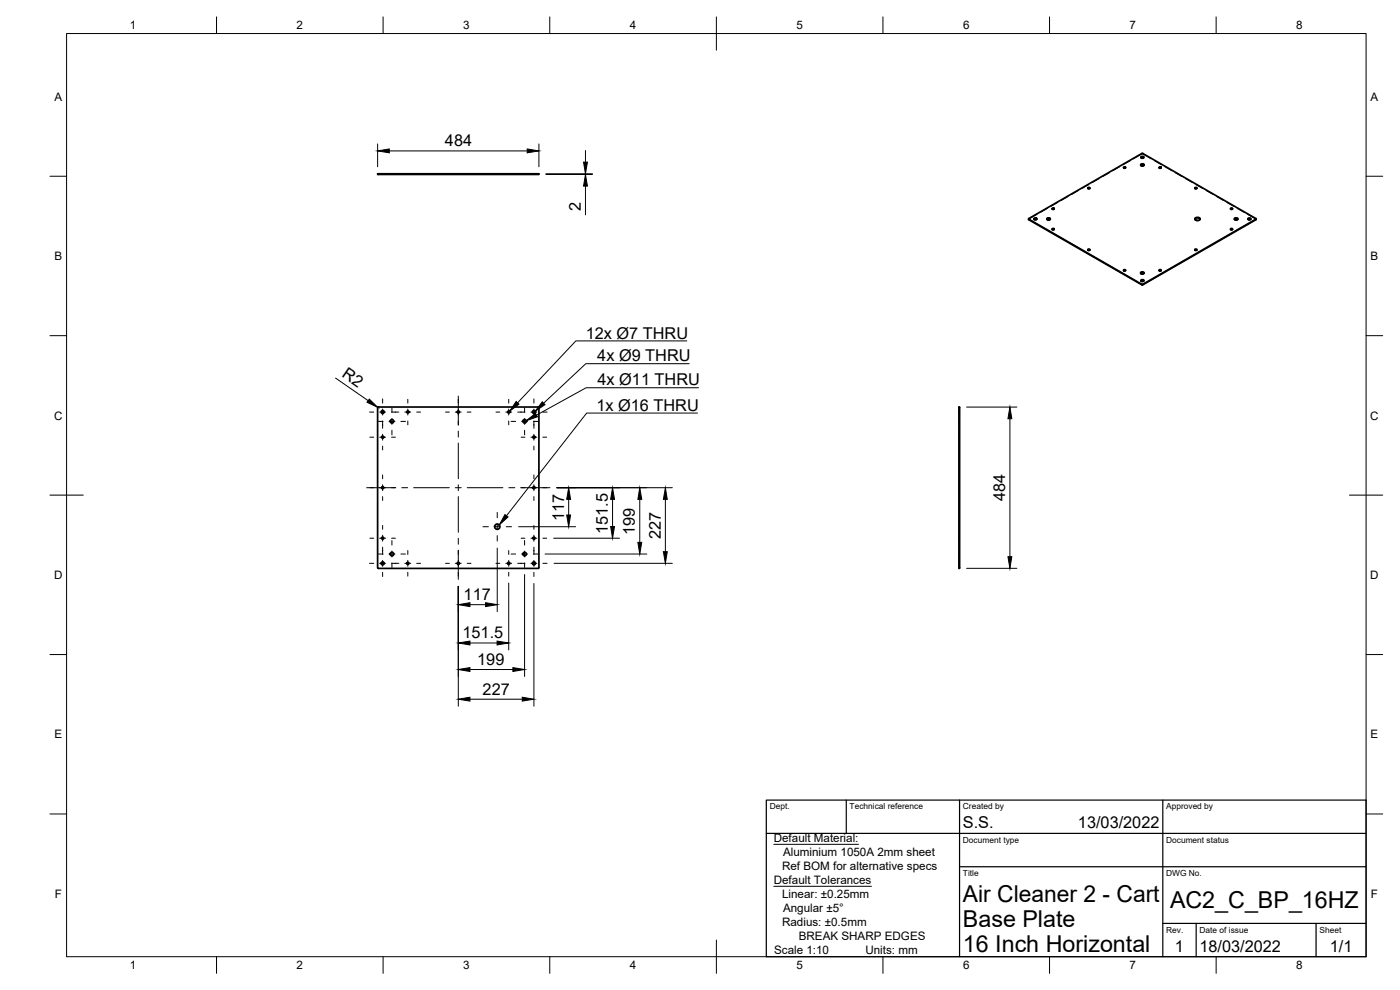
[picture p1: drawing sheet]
<svg xmlns="http://www.w3.org/2000/svg" width="420mm" height="297mm" viewBox="0 0 420 297" stroke-linecap="round" stroke-linejoin="round" font-family="sans-serif">
<!-- layer: Visible -->
<g fill="none" stroke="#000" stroke-width=".51">
<path d="M113.3 52.1h48.4v.3h-48.4zM326.5 56.5h.6M337.2 50.3h.6M342.3 49.4l.7-.3 .4 .4-.7 .2zM342.3 49.5l.5-.2 .6 .2M342.4 47.2l.4-.1 .5 .1M342.5 47l.4-.1 .4 .3-.6 .2-.3-.2zM342.7 46l34.3 19.7-34.2 19.6-34.1-19.6 34-19.7M347.9 50.3h.6M358.6 56.5h.6M308.7 65.7l.1 .2M308.7 65.9l34.1 19.6 34.1-19.6"/>
<path d="M310.3 65.7l.4-.1 .4 .1M310.4 65.5l.4-.1 .4 .3-.6 .2-.3-.2zM314.2 65.6l.6-.2 .4 .3-.6 .3zM314.2 65.7l.5-.2 .5 .2M315.8 68.8h.6M315.8 62.7h.6M326.5 75h.6M358.6 75h.6M358.6 65.7l.8-.3 .8 .3M358.6 65.5a.82 .82 0 0 1 .9-.3 .82 .82 0 0 1 .6 .6 .82 .82 0 0 1-.8 .3 .82 .82 0 0 1-.7-.6zM369.3 62.7h.6M369.3 68.8h.6"/>
<path d="M370.5 65.6l.6-.2 .4 .3-.7 .3zM370.5 65.7l.5-.2 .5 .2M374.5 65.7l.5-.1 .4 .1M374.6 65.5l.5-.1 .3 .3-.6 .2-.3-.2zM377 65.7l-.1 .2M337.2 81.2h.6M342.3 81.8l.7-.2 .3 .3-.6 .3zM342.3 82l.5-.3 .5 .3M342.4 84.2l.4-.2 .5 .2M342.5 84l.5-.1 .3 .3-.6 .2-.3-.2zM347.9 81.2h.6M113.3 122.3v48"/>
<path d="M113.3 122.3l.2-.2 48.2 .1v48.1l-.2 .2h-48l-.2-.2M287.8 122.1h.2v48.4h-.2z"/>
<circle cx="326.8" cy="56.5" r=".24"/>
<circle cx="337.5" cy="50.2" r=".24"/>
<circle cx="348.2" cy="50.2" r=".24"/>
<circle cx="358.9" cy="56.5" r=".24"/>
<circle cx="316.1" cy="68.7" r=".24"/>
<circle cx="316.1" cy="62.5" r=".24"/>
<circle cx="326.8" cy="75" r=".24"/>
<circle cx="358.9" cy="75" r=".24"/>
<circle cx="369.6" cy="68.8" r=".24"/>
<circle cx="369.6" cy="62.6" r=".24"/>
<circle cx="337.5" cy="81.1" r=".24"/>
<circle cx="348.2" cy="81.1" r=".24"/>
<circle cx="114.8" cy="123.6" r=".46"/>
<circle cx="114.8" cy="131.2" r=".33"/>
<circle cx="117.6" cy="126.4" r=".54"/>
<circle cx="122.4" cy="123.6" r=".33"/>
<circle cx="137.6" cy="123.6" r=".33"/>
<circle cx="152.7" cy="123.6" r=".33"/>
<circle cx="157.4" cy="126.4" r=".54"/>
<circle cx="160.2" cy="123.6" r=".46"/>
<circle cx="160.2" cy="131.2" r=".33"/>
<circle cx="114.8" cy="146.3" r=".33"/>
<circle cx="149.2" cy="158" r=".79"/>
<circle cx="160.2" cy="146.3" r=".33"/>
<circle cx="114.8" cy="161.5" r=".33"/>
<circle cx="114.8" cy="169" r=".46"/>
<circle cx="117.6" cy="166.2" r=".54"/>
<circle cx="122.4" cy="169" r=".33"/>
<circle cx="137.6" cy="169" r=".33"/>
<circle cx="152.7" cy="169" r=".33"/>
<circle cx="157.4" cy="166.2" r=".54"/>
<circle cx="160.2" cy="161.5" r=".33"/>
<circle cx="160.2" cy="169" r=".46"/>
</g>
<!-- layer: Hidden -->
<g fill="none" stroke="#000" stroke-width=".3">
<path d="M114.4 52.1v.3M114.5 52.1v.3M115.2 52.1v.3M115.3 52.1v.3M117.1 52.1v.3M118.2 52.1v.3M122 52.1v.3M122.7 52.1v.3M137.2 52.1v.3M137.9 52.1v.3M148.4 52.1v.3M150 52.1v.3"/>
<path d="M152.4 52.1v.3M153 52.1v.3M156.9 52.1v.3M158 52.1v.3M159.8 52.1v.3M159.9 52.1v.3M160.6 52.1v.3M160.7 52.1v.3M320.5 59l-2 1.1M323.6 57.2l-2 1.2M326.4 56.4v.2M326.5 56.5l.2 .3 .4-.1v-.2"/>
<path d="M326.7 55.4l-2 1.2M327.1 56.4v.2M329.8 53.6l-2 1.2M332.9 51.8l-2 1.2M336 50l-2 1.2M337.2 50.3v.1M337.2 50.3l.1 .3h.4l.1-.3M337.8 50.3v.1M339.1 48.2l-2 1.2M340.1 47.7l2.7-1.5 2.7 1.5M342.3 49.5a.56 .56 0 0 0 .5 .4 .56 .56 0 0 0 .6-.4M342.3 49.5v.1"/>
<path d="M342.4 47.2v.1M342.4 47.3a.44 .44 0 0 0 .4 .3 .44 .44 0 0 0 .5-.3M343.3 47.2v.1M343.4 49.5v.1M346.5 48.2l2.1 1.2M347.8 50.3v.1M347.9 50.3l.1 .3 .5-.3M348.5 50.3v.1M349.6 50l2.1 1.2M352.7 51.8l2.1 1.2M355.8 53.6l2.1 1.2M358.5 56.4v.2"/>
<path d="M358.6 56.5l.2 .3 .4-.3M358.9 55.4l2.1 1.2M359.2 56.4v.2M362 57.2l2.1 1.2M365.1 59l2.1 1.1M310.3 65.7v.1M310.3 65.8a.45 .45 0 0 0 .4 .3 .45 .45 0 0 0 .4-.3M311.2 65.7v.1M311.3 64.3l-2.6 1.5M314.1 65.8a.56 .56 0 0 0 .6 .4 .56 .56 0 0 0 .5-.4M314.1 65.7v.1M314.3 62.5l-2 1.2"/>
<path d="M315.2 65.7v.1M315.7 62.6v.2M315.7 68.7v.2M315.8 68.8l.2 .3 .3-.1 .1-.2M315.8 62.7l.2 .3 .4-.3M316.4 62.6v.2M316.4 68.7v.2M317.5 60.7l-2.1 1.2M326.4 74.9v.2M326.5 75l.2 .3 .4-.3M327.1 74.9v.2M358.5 74.9v.2"/>
<path d="M358.6 65.8a.85 .85 0 0 0 .8 .5 .85 .85 0 0 0 .8-.5M358.6 75l.3 .3 .3-.3M358.6 65.7v.1M359.2 74.9v.2M360.2 65.7v.1M368.2 60.7l2.1 1.2M369.3 62.6v.2M369.3 68.7v.2M369.3 62.7l.3 .3 .3-.3M369.3 68.8l.2 .3 .4-.1v-.2M369.9 62.6v.2M369.9 68.7v.2"/>
<path d="M370.4 65.7v.1M370.4 65.8a.56 .56 0 0 0 .6 .4 .56 .56 0 0 0 .5-.4M371.3 62.5l2.1 1.2M371.5 65.7v.1M374.4 64.3l2.6 1.5M374.5 65.7v.1M374.5 65.8a.45 .45 0 0 0 .4 .3 .45 .45 0 0 0 .5-.3M375.4 65.7v.1M337.2 81.1v.1M337.2 81.2l.2 .2h.4v-.2M337.8 81.1v.1M342.3 82a.56 .56 0 0 0 .5 .4 .56 .56 0 0 0 .6-.4"/>
<path d="M342.3 81.9v.1M342.4 84.2v.1M342.4 84.3a.45 .45 0 0 0 .4 .3 .45 .45 0 0 0 .5-.3M343.3 84.2v.1M343.4 81.9v.1M347.8 81.1v.1M347.9 81.2l.2 .2h.3l.1-.2M348.5 81.1v.1M287.8 127h.2M287.8 125.9h.2M287.8 124h.2M287.8 123.3h.2"/>
<path d="M287.8 123.2h.2M287.8 124.1h.2M287.8 131.5h.2M287.8 130.8h.2M287.8 158.8h.2M287.8 157.2h.2M287.8 146h.2M287.8 146.7h.2M287.8 166.8h.2M287.8 165.7h.2M287.8 168.7h.2M287.8 169.4h.2"/>
<path d="M287.8 161.2h.2M287.8 161.8h.2M287.8 169.5h.2M287.8 168.6h.2"/>
</g>
<!-- layer: Visible Narrow -->
<path d="M308.7 65.8v.1M376.9 65.8v.1M342.7 85.3v.2M343 85.3v.2" fill="none" stroke="#000" stroke-width=".3"/>
<!-- layer: Hidden Narrow -->
<path d="M342.7 46v.2M343 46v.2M308.7 65.6v.2M376.9 65.6v.2" fill="none" stroke="#000" stroke-width=".3"/>
<!-- layer: Border -->
<g fill="none" stroke="#000" stroke-width=".3">
<path d="M20 10.1h390v276.9h-390zM65 5.1v5M115 5.1v5M165 5.1v5M215 5.1v10M265 5.1v5M315 5.1v5M365 5.1v5M15 52.9h5M410 52.9h5M15 100.7h5M410 100.7h5"/>
<path d="M15 148.6h10M405 148.6h10M15 196.4h5M410 196.4h5M15 244.2h5M410 244.2h5M65 287v5M115 287v5M165 287v5M215 282.1v9.9M265 287v5M315 287v5"/>
<path d="M365 287v5"/>
</g>
<!-- layer: TitleBlock -->
<path d="M230 240.1h180v46.9h-180zM230 250h180M254 240.1v9.9M288 240.1v46.9M349 240.1v46.9M288 260.1h122M349 277.1h61M359 277.1v9.9M395 277.1v9.9" fill="none" stroke="#000" stroke-width=".36"/>
<!-- layer: Dimensions -->
<g fill="none" stroke="#000" stroke-width=".3">
<path d="M113.3 43.2v6.8M116.8 45.3h41.4M161.7 43.2v6.8M163.8 52.1h14M163.8 52.4h14M175.7 45.2v3.4M175.7 52.1v.3M175.7 55.8v8.7M100.7 113.4l9.8 6.8M113.4 122.2l.1 .1M290.1 122.1h15.1M303.1 125.6v41.4"/>
<path d="M155.6 158h17.2M167.1 146.3h34.7M170.7 149.8v4.7M183.8 149.8v8.2M192 149.8v12.9M199.7 149.8v15.7M137.5 175.9v36M149.2 164.4v19.1M152.7 174.9v20.1M157.4 172.4v30.6M160.2 175.1v36.8M163.6 166.2h30.5"/>
<path d="M166.2 161.5h19.7M166.3 169h35.5M290.1 170.5h15.1M141 181.4h4.7M141 192.9h8.2M141 200.9h12.9M141 209.8h15.7"/>
</g>
<g fill="#000" stroke="#000" stroke-width=".3">
<path d="M113.3 45.3l3.5-.6v1.2zM158.2 44.7l3.5 .6-3.5 .6zM175.1 48.6h1.2l-.6 3.5zM175.7 52.4l.6 3.4h-1.2zM110.8 119.7l2.6 2.5-3.2-1.5zM303.1 122.1l.6 3.5h-1.2zM170.7 146.3l.5 3.5h-1.1zM170.1 154.5h1.1l-.5 3.5zM183.8 146.3l.6 3.5h-1.1zM183.3 158h1.1l-.6 3.5zM192 146.3l.6 3.5h-1.2zM199.7 146.3l.6 3.5h-1.2z"/>
<path d="M191.4 162.7h1.2l-.6 3.5zM199.1 165.5h1.2l-.6 3.5zM302.5 167h1.2l-.6 3.5zM137.5 181.4l3.5-.6v1.2zM137.5 192.9l3.5-.6v1.2zM145.7 180.8l3.5 .6-3.5 .6zM149.2 192.3l3.5 .6-3.5 .6zM137.5 200.9l3.5-.6v1.2zM137.5 209.8l3.5-.6v1.2zM153.9 200.3l3.5 .6-3.5 .6zM156.7 209.2l3.5 .6-3.5 .6z"/>
</g>
<!-- layer: Annotations -->
<path d="M154.9 120.5l.8 .8-2.8 2.1zM157.9 126.2l2.8-2.2 .6 1.1zM162.8 120.6l.8 .8-3 2zM151.5 154.4l1 .7-2.7 2.4z" fill="#000" stroke="#000" stroke-width=".3"/>
<path d="M206.1 102.3h-33.3l-17.5 18.6M206.8 109.1h-31l-12.6 11.9M209.7 116.3h-33.8l-14.9 8.3M209.3 123.9h-33.2l-24.1 30.9M232.2 253.3h25.4M232.2 265.9h29.3" fill="none" stroke="#000" stroke-width=".3"/>
<!-- layer: Center Lines -->
<g fill="none" stroke="#000" stroke-width=".3">
<path d="M114.8 119.7v1.3M122.4 119.8v1.2M137.5 118.8v8.8M152.7 119.8v1.2M160.2 119.7v1.3M110.9 123.6h1.3M111 131.2h1.2M113.6 126.4h1.4M113.9 131.2h1.8M113.9 123.6h1.8M114.8 122.7v1.8M114.8 126.3v2.2"/>
<path d="M114.8 130.3v1.8M114.8 133.9v1.1M116.7 126.4h1.8M117.5 131.2h1.2M117.5 123.6h2.2M117.6 122.4v1.3M117.6 125.5v1.8M117.6 129.1v1.4M120.3 126.4h1.4M121.5 123.6h1.8M122.4 122.7v1.8M122.4 126.3v1.2"/>
<path d="M125.1 123.6h1.1M133.7 123.6h1.2M136.6 123.6h1.8M137.5 129.4v1.8M137.5 132.9v10.7M140.2 123.6h1.2M148.8 123.6h1.2M151.8 123.6h1.8M152.7 122.7v1.8M152.7 126.3v1.2M153.4 126.4h1.3M155.4 123.6h2.1"/>
<path d="M156.4 131.2h1.1M156.5 126.4h1.8M157.4 122.4v1.3M157.4 125.5v1.8M157.4 129.1v1.4M159.3 131.2h1.8M159.3 123.6h1.8M160.1 126.4h1.4M160.2 122.7v1.8M160.2 126.3v2.2M160.2 130.3v1.8M160.2 133.9v1.1"/>
<path d="M162.9 131.2h1.2M162.9 123.6h1.3M110 146.3h8.8M114.8 142.5v1.1M114.8 145.4v1.8M114.8 149v1.2M114.8 157.7v1.1M120.6 146.3h1.7M124.1 146.3h10.8M136.6 146.3h1.8M137.5 145.4v1.8M137.5 149v10.7"/>
<path d="M140.2 146.3h10.7M144.9 158h1.7M148.3 158h1.8M149.2 153.7v1.6M149.2 157.1v1.8M151.9 158h1.6M152.7 146.3h1.8M156.3 146.3h8.7M160.2 142.5v1.1M160.2 145.4v1.8M160.2 149v1.2M160.2 157.7v1.1"/>
<path d="M110.9 169h1.3M111 161.5h1.2M113.6 166.2h1.4M113.9 161.5h1.8M113.9 169h1.8M114.8 160.6v1.8M114.8 164.2v2.2M114.8 168.1v1.8M114.8 171.7v1.3M116.7 166.2h1.8M117.5 161.5h1.2M117.5 169h2.2"/>
<path d="M117.6 162.2v1.3M117.6 165.3v1.8M117.6 168.9v1.4M120.3 166.2h1.4M121.5 169h1.8M122.4 165.2v1.2M122.4 168.1v1.8M122.4 171.7v1.2M125.1 169h1.1M133.7 169h1.2M136.6 169h1.8M137.5 161.5v1.8"/>
<path d="M137.5 165.1v8.7M140.2 169h1.2M148.8 169h1.2M149.2 160.7v1.6M151.8 169h1.8M152.7 165.2v1.2M152.7 168.1v1.8M152.7 171.7v1.2M153.4 166.2h1.3M155.4 169h2.1M156.4 161.5h1.1M156.5 166.2h1.8"/>
<path d="M157.4 162.2v1.3M157.4 165.3v1.8M157.4 168.9v1.4M159.3 161.5h1.8M159.3 169h1.8M160.1 166.2h1.4M160.2 160.6v1.8M160.2 164.2v2.2M160.2 168.1v1.8M160.2 171.7v1.3M162.9 161.5h1.2M162.9 169h1.3"/>
</g>
<g font-size="7">
<text x="289" y="270.6">Air Cleaner 2 - Cart</text>
<text x="351.1" y="272.3">AC2_C_BP_16HZ</text>
<text x="289" y="278.1">Base Plate</text>
<text x="289" y="285.5">16 Inch Horizontal</text>
</g>
<g font-size="4.9">
<text x="133.5" y="43.8">484</text>
<text x="174.3" y="63.2" transform="rotate(-90 174.3 63.2)">2</text>
<text x="175.8" y="101.6">12x Ø7 THRU</text>
<text x="102.3" y="112.9" transform="rotate(35 102.3 112.9)">R2</text>
<text x="179.3" y="108.4">4x Ø9 THRU</text>
<text x="179.3" y="115.6">4x Ø11 THRU</text>
<text x="179" y="123.2">1x Ø16 THRU</text>
<text x="301.6" y="150.3" transform="rotate(-90 301.6 150.3)">484</text>
<text x="169.3" y="156.4" transform="rotate(-90 169.3 156.4)">117</text>
<text x="182.4" y="160.2" transform="rotate(-90 182.4 160.2)">151.5</text>
<text x="190.6" y="160.5" transform="rotate(-90 190.6 160.5)">199</text>
<text x="198.3" y="161.7" transform="rotate(-90 198.3 161.7)">227</text>
<text x="139.1" y="180">117</text>
<text x="138.8" y="191.5">151.5</text>
<text x="143.2" y="199.4">199</text>
<text x="144.8" y="208.4">227</text>
<text x="289" y="248.5">S.S.</text>
<text x="323.5" y="248.5">13/03/2022</text>
<text x="352.6" y="285.7">1</text>
<text x="360" y="285.5">18/03/2022</text>
<text x="399.1" y="285.7">1/1</text>
</g>
<g font-size="3.5">
<text x="39" y="8.8">1</text>
<text x="89" y="8.8">2</text>
<text x="139" y="8.8">3</text>
<text x="189" y="8.8">4</text>
<text x="239" y="8.8">5</text>
<text x="289" y="8.8">6</text>
<text x="339" y="8.8">7</text>
<text x="389" y="8.8">8</text>
<text x="16.3" y="30.2">A</text>
<text x="411.3" y="30.2">A</text>
<text x="16.3" y="78">B</text>
<text x="411.3" y="78">B</text>
<text x="16.2" y="125.9">C</text>
<text x="411.2" y="125.9">C</text>
<text x="16.2" y="173.7">D</text>
<text x="411.2" y="173.7">D</text>
<text x="16.3" y="221.6">E</text>
<text x="411.3" y="221.6">E</text>
<text x="232.2" y="252.6">Default Material:</text>
<text x="235" y="256.8">Aluminium 1050A 2mm sheet</text>
<text x="234.7" y="261">Ref BOM for alternative specs</text>
<text x="16.4" y="269.4">F</text>
<text x="232.2" y="265.2">Default Tolerances</text>
<text x="234.7" y="269.4">Linear: ±0.25mm</text>
<text x="411.4" y="269.4">F</text>
<text x="235" y="273.5">Angular ±5°</text>
<text x="234.7" y="277.7">Radius: ±0.5mm</text>
<text x="239.7" y="281.9">BREAK SHARP EDGES</text>
<text x="232.3" y="286.1">Scale 1:10</text>
<text x="259.7" y="286.1">Units: mm</text>
<text x="39" y="290.8">1</text>
<text x="89" y="290.8">2</text>
<text x="139" y="290.8">3</text>
<text x="189" y="290.8">4</text>
<text x="239" y="290.8">5</text>
<text x="289" y="290.8">6</text>
<text x="339" y="290.8">7</text>
<text x="389" y="290.8">8</text>
</g>
<g font-size="2.5">
<text x="231" y="242.9">Dept.</text>
<text x="255" y="242.9">Technical reference</text>
<text x="289" y="242.9">Created by</text>
<text x="350" y="242.9">Approved by</text>
<text x="289" y="252.8">Document type</text>
<text x="350" y="252.8">Document status</text>
<text x="289" y="262.9">Title</text>
<text x="350" y="262.9">DWG No.</text>
<text x="350" y="279.9">Rev.</text>
<text x="360" y="279.9">Date of issue</text>
<text x="396" y="279.9">Sheet</text>
</g>
</svg>
